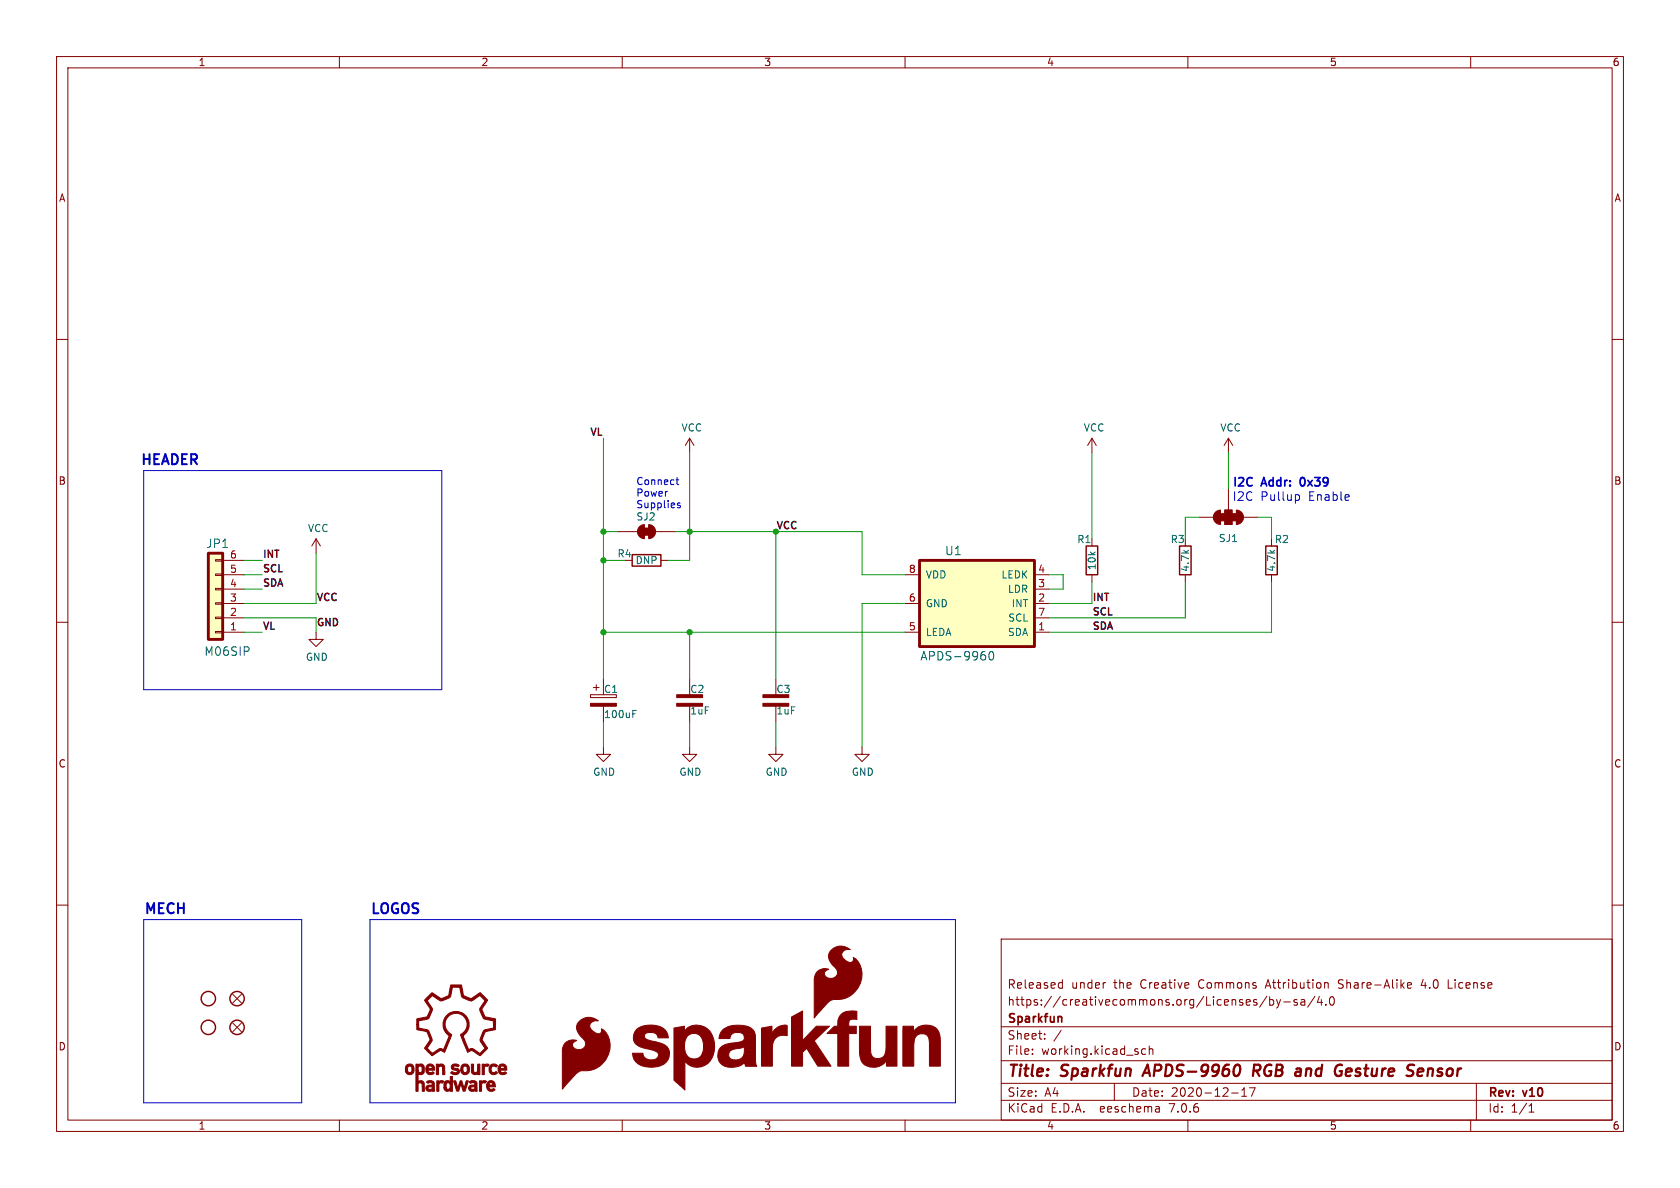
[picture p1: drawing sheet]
<svg xmlns="http://www.w3.org/2000/svg" width="297mm" height="210mm" viewBox="0 0 297 210" stroke-linecap="round" stroke-linejoin="round" font-family="sans-serif">
<g fill="none" stroke="#840000" stroke-width=".18">
<path d="M10 10h277v190h-277zM12 12h273v186h-273zM60 10v2M110 10v2M160 10v2M210 10v2M260 10v2M10 60h2M285 60h2M121.9 77.5v2.5M121.9 77.5l-.7 1.2M121.9 77.5l.8 1.2"/>
<path d="M193 77.5v2.5M193 77.5l-.7 1.2M193 77.5l.8 1.2M217.2 77.5v2.5M217.2 77.5l-.8 1.2M217.2 77.5l.7 1.2M38.1 98.9h1.3v.3h-1.3zM39.4 99.1h3.8M55.9 95.3l-.8 1.2M55.9 95.3v2.5M55.9 95.3l.7 1.2M109.2 94h3.4"/>
<path d="M116 94h3.4M116.8 99.1h1.3M193 95.3v1.2M212.1 91.4h2.5M216.5 90.2h1.3v2.5h-1.3zM217.2 86.4v3.8M219.7 91.4h2.5M224.8 95.3v1.2M10 110h2M38.1 101.5h1.3v.2h-1.3zM38.1 104h1.3v.3h-1.3zM38.1 106.6h1.3v.2h-1.3z"/>
<path d="M38.1 109.1h1.3v.2h-1.3zM38.1 111.6h1.3v.3h-1.3zM39.4 111.8h3.8M39.4 106.7h3.8M39.4 104.1h3.8M39.4 101.6h3.8M39.4 109.2h3.8M55.9 111.8v1.2h1.2l-1.2 1.3-1.3-1.3h1.3M160 111.8h2.6M160 106.7h2.6M160 101.6h2.6M182.9 111.8h2.5"/>
<path d="M182.9 106.7h2.5M182.9 104.1h2.5M182.9 101.6h2.5M182.9 109.2h2.5M193 101.6v1.3M209.5 101.6v1.3M224.8 101.6v1.3M285 110h2M104.4 122.8h4.6v.5h-4.6zM104.9 121.5h1M105.4 121v1M106.7 132.1v1.3h1.2l-1.2 1.2-1.3-1.2h1.3"/>
<path d="M106.7 120v2.8M106.7 124.8v2.8M121.9 132.1v1.3h1.3l-1.3 1.2-1.3-1.2h1.3M121.9 120v2.8M121.9 124.8v2.8M137.2 132.1v1.3h1.2l-1.2 1.2-1.3-1.2h1.3M137.2 120v2.8M137.2 124.8v2.8M152.4 132.1v1.3h1.3l-1.3 1.2-1.3-1.2h1.3M10 160h2M285 160h2M41.1 175.8l1.6 1.5"/>
<path d="M42.7 175.8l-1.6 1.5M177 166h108v32h-108zM187.4 173.7l.4 .1M187.8 173.2v1.5M187.8 174.6l-.4 .1M195.3 173.7h.2M224 176.1l-1.3 2M224.5 176.2v1.5M224.5 176.8l.4-.1 .3 .3v.4l-.2 .2h-.5M225.7 176.7l.3 1M226 177.7l-.1 .4-.2 .1M226.4 176.7l-.4 1"/>
<path d="M227 177.1h1.1M229.3 176.8l-.3-.1-.3 .2 .1 .2 .5 .2v.3h-.6M230 176.8h.6l.1 .9M230.7 177.1h-.5a.29 .29 0 0 0-.2 .3 .29 .29 0 0 0 .2 .3l.5-.1M232.5 176.1l-1.3 2M233.2 176.1l-.3 1.1h.9M233.6 176.7v1M234.2 173.8l.2-.1 .3 .1 .1 .9M234.4 177.6v.1M235.2 176.3l.2-.1a.81 .81 0 0 1 .6 .6 .81 .81 0 0 1-.3 .8l-.2 .1a.81 .81 0 0 1-.3-1.4zM248.8 174.2l.7-.1v-.3l-.5-.1-.2 .2 .1 .7h.6M251.6 173.1l-.4 1.1h1"/>
<path d="M256 173.2v1.5h.7M41.1 180.8l1.6 1.6M42.7 180.8l-1.6 1.6M60 198v2M110 198v2M160 198v2M177 194.5h108M177 191.5h108M177 187.5h108M177 181.5h108M182.5 186.3v.1M182.5 185.5v.1"/>
<path d="M184.7 183.6v.1M184.7 182.8v.1M187.6 182.1l-1.3 2M197 191.5v3M202.5 185.5l-.4-.1-.3 .3v.4l.2 .2h.5M203.2 185.5l.2-.1 .3 .1 .1 .9M203.2 184.9v1.5M204.9 195.7l.1 .9M205 196.5l-.2 .1M205 196h-.2M210 198v2M217.7 193.2h1.2"/>
<path d="M219.5 193.8h.9M219.5 192.7l.5-.4v1.5M220.9 192.3h1l-.7 1.5M260 198v2M261 191.5v6.5M270.3 196.6h.9M270.3 195.5l.4-.4v1.5"/>
</g>
<path d="M202.9 188.2l-.9 2M219.1 188.3a1.31 1.31 0 0 1 0 1.5M222.1 189.3l.5 .9M222.5 188.2h-.8l-.2 2M222.6 189.2l-1 .1M238.7 188.9l-.6 .1-.2 .9 .3 .3 .5-.1M238.9 189.4l-.9 .1M250.8 189l.6-.1 .2 .1v.4l-1 .1M251.4 190.1l-.6 .1" fill="none" stroke="#840000" stroke-width=".4"/>
<path d="M187.6 179.8l.1 .9" fill="none" stroke="#840000" stroke-width=".3"/>
<g fill="none" stroke="#840000" stroke-width=".25">
<path d="M111.8 98h5v2.1h-5zM192 96.5h2.1v5.1h-2.1zM208.5 96.5h2.1v5.1h-2.1zM223.8 96.5h2v5.1h-2z"/>
<circle cx="36.8" cy="176.5" r="1.27"/>
<circle cx="41.9" cy="176.5" r="1.27"/>
<circle cx="36.8" cy="181.6" r="1.27"/>
<circle cx="41.9" cy="181.6" r="1.27"/>
</g>
<g fill="#840000" stroke="#840000" stroke-width=".18">
<path d="M218.6 90.2a1.27 1.27 0 0 1 1.2 1.2 1.27 1.27 0 0 1-1.2 1.3z"/>
<path d="M216.5 90.2h1.3v2.5h-1.3z"/>
<path d="M214.9 90.5l.3-.2 .6-.1v2.5a1.27 1.27 0 0 1-1.2-.8 1.27 1.27 0 0 1 .3-1.4z"/>
<path d="M215.3 90.8h3.8v1.3h-3.8z"/>
<path d="M113.1 93.1l.8-.4v2.5a1.24 1.24 0 0 1-1.1-.8 1.24 1.24 0 0 1 .3-1.3z"/>
<path d="M114.7 92.7a1.24 1.24 0 0 1 1.2 1.3 1.24 1.24 0 0 1-1.2 1.2z"/>
<path d="M113 93.3h2.6v1.3h-2.6z"/>
<path d="M134.9 122.8h4.5v.5h-4.5z"/>
<path d="M134.9 124.3h4.5v.5h-4.5z"/>
<path d="M102.3 180.6a2.46 2.46 0 0 1 3.5-.1 1.08 1.08 0 0 0-1.5 1.2 1.85 1.85 0 0 0 1.8 1l.2-.4v-.4a3.8 3.8 0 0 1 .8 5.5 4.4 4.4 0 0 1-4.3 1.9 4.8 4.8 0 0 0-2.2 1.9l-1.2 1.3v-6.4a1.93 1.93 0 0 1 2.6-2.2 .82 .82 0 0 0-.8 .9 .82 .82 0 0 0 1 .7 1.1 1.1 0 0 0 1.3-.6 1.1 1.1 0 0 0-.5-1.3 2.26 2.26 0 0 1-.9-2.6z"/>
<path d="M77.2 191.1h.4v.1l.3-.2 .5 .1a.31 .31 0 0 1-.2 .3 .31 .31 0 0 1-.3 0l-.3 .3v1.2h-.4z"/>
<path d="M84.8 191.1h.3v.1a.57 .57 0 0 1 .9 0l-.2 .3a.37 .37 0 0 0-.7 .2v1.2h-.3z"/>
<path d="M85.2 188.1h.4v.2a.55 .55 0 0 1 .9-.1l-.3 .3h-.5l-.1 .2v1.3h-.4z"/>
<path d="M77.1 188.1h.4v.2a.63 .63 0 0 1 1.1 .3v1.4h-.3l-.2-1.5a.4 .4 0 0 0-.6 .2v1.3h-.4z"/>
<path d="M83.3 188.1h.4v1.2a.36 .36 0 0 0 .4 .3 .36 .36 0 0 0 .3-.4l.1-1.1h.3v1.9h-.3l-.1-.2a.66 .66 0 0 1-1.1-.3z"/>
<path d="M81.7 188.3a.76 .76 0 0 1 .8-.2 .76 .76 0 0 1 .5 .7v.5a.76 .76 0 0 1-.8 .7 .76 .76 0 0 1-.7-.7h.3a.39 .39 0 0 0 .4 .3 .39 .39 0 0 0 .4-.3v-.6a.39 .39 0 0 0-.4-.2 .39 .39 0 0 0-.4 .4v.4h-.3v-.7z"/>
<path d="M86.6 188.4l.4-.3h.5l.5 .3-.3 .2-.1-.1a.54 .54 0 0 0-.8 .5 .54 .54 0 0 0 .7 .5l.2-.1 .2 .2a.74 .74 0 0 1-.7 .4 .74 .74 0 0 1-.7-.5v-.8z"/>
<path d="M75.5 188.3a.83 .83 0 0 1 1-.1 .83 .83 0 0 1 .3 1h-1.2a.57 .57 0 0 0 1 .3l.2 .2a.86 .86 0 0 1-1.1 .2 .86 .86 0 0 1-.4-1.1l1.2 .1-.3-.5-.4 .1-.1 .3h-.4z"/>
<path d="M88.3 188.3a.82 .82 0 0 1 1-.1 .82 .82 0 0 1 .3 1h-1.2l.2 .4h.5l.2-.1 .3 .2a.87 .87 0 0 1-1.1 .2 .87 .87 0 0 1-.4-1l1.1-.1-.1-.3-.4-.1-.3 .5h-.3z"/>
<path d="M71.8 188.3a.85 .85 0 0 1 1.1 0 .85 .85 0 0 1 .3 1.1 .76 .76 0 0 1-.8 .6 .76 .76 0 0 1-.7-.7h.4a.39 .39 0 0 0 .4 .3 .39 .39 0 0 0 .3-.3v-.5a.38 .38 0 0 0-.4-.4 .38 .38 0 0 0-.3 .4v.5h-.4v-.6z"/>
<path d="M78.6 191.2a.7 .7 0 0 1 1 0v-.9h.4v2.6h-.4v-.2a.63 .63 0 0 1-.7 .2 .63 .63 0 0 1-.4-.6h.4a.36 .36 0 0 0 .4 .2 .36 .36 0 0 0 .3-.3v-.4a.36 .36 0 0 0-.3-.4 .36 .36 0 0 0-.4 .3v.6h-.4z"/>
<path d="M80.2 191.1h.4l.3 1.2 .5-1.2h.2l.5 1.2 .3-1.2h.4l-.6 1.8h-.3l-.4-1.3-.4 1.3h-.3z"/>
<path d="M83 191.2a.8 .8 0 0 1 1.3 .2l.1 1.5h-.4v-.1l-.3 .1h-.4l-.4-.3v-.2l.9 .1 .2-.4h-.5l-.3 .1v.2h-.3a.51 .51 0 0 1 .4-.6h.7l-.1-.3-.4-.1-.3 .1-.2-.2z"/>
<path d="M86.2 191.3a.81 .81 0 0 1 1-.2 .81 .81 0 0 1 .4 1h-1.2a.63 .63 0 0 0 .9 .4l.2 .1a.82 .82 0 0 1-1.1 .2 .82 .82 0 0 1-.3-1l1.1-.1a.39 .39 0 0 0-.4-.3 .39 .39 0 0 0-.4 .4h-.3z"/>
<path d="M79.9 188.3l.4-.2h.4l.5 .2-.2 .3-.7-.1a.24 .24 0 0 0-.1 .3 .24 .24 0 0 0 .4 0 .57 .57 0 0 1 .6 .6 .57 .57 0 0 1-.6 .6h-.4l-.5-.3 .2-.3 .7 .2 .3-.2-.2-.2a.74 .74 0 0 1-.9-.7z"/>
<path d="M75.4 191.2a.97 .97 0 0 1 1.3 .1l.1 1.6h-.4v-.2l-.3 .2h-.4l-.4-.3v-.3h.3l.3 .3h.4l.1-.5-1.1 .2a.48 .48 0 0 1 .5-.5h.6v-.3l-.5-.1-.2 .1z"/>
<path d="M73.5 188.1h.4v.2a.62 .62 0 0 1 .7-.2 .62 .62 0 0 1 .4 .5v.8a.64 .64 0 0 1-.4 .5 .64 .64 0 0 1-.7-.1v1.4a.63 .63 0 0 1 .7-.2 .63 .63 0 0 1 .4 .6v1.3h-.3l-.1-1.2a.37 .37 0 0 0-.4-.3 .37 .37 0 0 0-.3 .3v1.2h-.4v-3.7h.4a.37 .37 0 0 0 .2 .4 .37 .37 0 0 0 .4-.1l.1-.7-.2-.3h-.4l-.1 .7h-.4z"/>
<path d="M75.5 176.4l.9-.9 1.3 .9a.77 .77 0 0 0 1.1-.2 .64 .64 0 0 0 .6-.8l.3-1.3h1.9l.2 1.1a.74 .74 0 0 0 .2 .8l1 .4a.4 .4 0 0 0 .6-.1l.8-.5a.36 .36 0 0 1 .3-.3 .36 .36 0 0 1 .4 .2l1 1a.4 .4 0 0 1-.2 .6l-.4 .7a.69 .69 0 0 0-.1 1l.4 .8 1.8 .3v1.9l-.9 .2a.96 .96 0 0 0-1.2 .8l-.1 .3a.58 .58 0 0 0 0 .9l.8 1.1-.1 .1-1.2 1.2-1.1-.7a.55 .55 0 0 0-.9 0l-.2 .1-1.3-3.1a1.96 1.96 0 0 0 1-2.6 1.96 1.96 0 0 0-2.7-.9 1.96 1.96 0 0 0-.6 2.8l.8 .8-1.3 3-.4-.1a.4 .4 0 0 0-.7 0l-1.1 .7-1.3-1.3 .9-1.5-.3-1a.61 .61 0 0 0-.8-.6l-1.2-.2v-.9h.3v.6l1 .2a.92 .92 0 0 1 1 .9l.2 .5a1.02 1.02 0 0 1-.3 1.4l-.4 .6 .5 .5a.51 .51 0 0 0 .4 .3 .51 .51 0 0 0 .5-.2l.8-.5 .7 .1 1-2.4-.1-.1a2.28 2.28 0 0 1-1-1.6 2.32 2.32 0 0 1 3.3-2.4 2.32 2.32 0 0 1 .4 4l-.2 .1 1.1 2.4 .6-.2 1.3 .9 1-.9-.6-.7a1.08 1.08 0 0 1-.1-1.6l.2-.4a1.02 1.02 0 0 1 1.2-.7l.7-.2v-1.2l-1.5-.3a2.24 2.24 0 0 1-.8-1.4l-.1-.5 1-1.4-1-.9-1.1 .7a1.23 1.23 0 0 1-1.4-.1l-.7-.4-.3-1.7h-1.3l-.2 1a1.07 1.07 0 0 1-1 1.2 1.15 1.15 0 0 1-1.7-.2l-.7-.5-.9 .9 1 1.5-.7 1.6-1.8 .5v.6h-.3v-1l1.7-.3 .3-.6a.84 .84 0 0 0 .2-1.1l-.8-1.2z"/>
<path d="M119.6 122.8h4.6v.5h-4.6z"/>
<path d="M119.6 124.3h4.6v.5h-4.6z"/>
<path d="M124.4 185h1.9l-.2 1.4-.2 .6-1.7-.8z"/>
<path d="M139.9 179.8l2-1.1v5.2l2.4-2.5h2.3l-2.7 2.6 3 4.5h-2.3l-2-3.2-.7 .7v2.5h-2z"/>
<path d="M129.3 184.4l1.2-.1 .3 1-1.2 .2z"/>
<path d="M134.6 181.7l1.9-.3v1.3a2.42 2.42 0 0 1 2.7-1.4v1.8a2.12 2.12 0 0 0-2.6 2.6v2.8h-2z"/>
<path d="M151.9 181.4h2v2a7.8 7.8 0 0 0 .3 3.3 1.42 1.42 0 0 0 1.6 .3 1.42 1.42 0 0 0 .8-1.4v-4.2h2v7.1h-1.9v-1a2.77 2.77 0 0 1-4.2 .4 5.4 5.4 0 0 1-.6-3.2z"/>
<path d="M159.6 181.4h1.9v1a2.76 2.76 0 0 1 4.2-.4 5.4 5.4 0 0 1 .5 3.2v3.3h-1.9v-2a7.8 7.8 0 0 0-.3-3.3 1.4 1.4 0 0 0-1.6-.4 1.4 1.4 0 0 0-.8 1.5l-.1 4.2h-1.9z"/>
<path d="M119.2 181.7l1.8-.3v.9a2.9 2.9 0 0 1 3-1 2.9 2.9 0 0 1 2.1 2.3l.2 1.4h-1.9a1.87 1.87 0 0 0-2.1-2.3 1.96 1.96 0 0 0-1.3 2.3 1.84 1.84 0 0 0 2.1 2.1 1.43 1.43 0 0 0 1.1-.9l1.7 .8a2.81 2.81 0 0 1-4.8 .6v5.1l-1.9-1.7z"/>
<path d="M112.5 182a4.4 4.4 0 0 1 5 0l.6 .9 .1 .6h-1.9a1.43 1.43 0 0 0-2.2-.8l-.1 .1a.69 .69 0 0 0 .6 1l.3 .1a6.7 6.7 0 0 1 3.1 1.2 2.23 2.23 0 0 1-1.7 3.4 4 4 0 0 1-4.2-1.1l-.3-1.2h1.9a1.49 1.49 0 0 0 1.2 1.1 1.49 1.49 0 0 0 1.5-.6 .84 .84 0 0 0-.9-1 7 7 0 0 1-3.1-1.1 1.9 1.9 0 0 1 .1-2.6z"/>
<path d="M148.7 179.3a3.8 3.8 0 0 1 2.7-.5h.1v1.4h-.2a.89 .89 0 0 0-.9 0 .89 .89 0 0 0-.4 .9v.3h1.4v1.3h-1.4v5.8h-1.9v-5.8h-1.9l.5-.5a1.55 1.55 0 0 1 1.1-.8 .29 .29 0 0 0 .3-.1 .29 .29 0 0 0 0-.4v-.1a2.07 2.07 0 0 1 .6-1.5z"/>
<path d="M146.9 168a2.46 2.46 0 0 1 3.4-.1 1.05 1.05 0 0 0-1.4 .5 1.05 1.05 0 0 0 .7 1.4 .71 .71 0 0 0 .8 .3 .71 .71 0 0 0 .5-.7v-.1a3.5 3.5 0 0 1 1.2 4.5 4.4 4.4 0 0 1-4.7 2.9 4.6 4.6 0 0 0-2.2 1.9l-1.3 1.4v-6.5a1.92 1.92 0 0 1 2.6-2.2l-.1 .1a.8 .8 0 0 0-.7 .9 .8 .8 0 0 0 1 .6 1.1 1.1 0 0 0 1.3-.6 1.1 1.1 0 0 0-.4-1.3 2.04 2.04 0 0 1-.7-3z"/>
<path d="M127.8 182a4.9 4.9 0 0 1 5.1-.1 2.7 2.7 0 0 1 .7 2.5v3.2l.2 .9h-1.4a.53 .53 0 0 1-.6-.1 .53 .53 0 0 1-.1-.5v-.1a3.3 3.3 0 0 1-4.4 .1 2.15 2.15 0 0 1 1.6-3.4l.4-.1 .3 1.1a.96 .96 0 0 0-.8 1.1 .96 .96 0 0 0 1.2 .8 1.66 1.66 0 0 0 1.6-2.1v-.3l-.8 .3-.3-1a.88 .88 0 0 0 1.1-1.1 1.46 1.46 0 0 0-2.2-.4l-.3 .4a.44 .44 0 0 1-.7 .4h-1.3l.2-.9z"/>
<path d="M104.4 124.3h4.6v.5h-4.6z"/>
</g>
<g fill="#ffffc2" stroke="#ffffc2" stroke-width=".18">
<path d="M162.6 99.1h20.3v15.2h-20.3z"/>
<path d="M36.8 97.8h2.6v15.2h-2.6z"/>
</g>
<path d="M36.8 97.8h2.6v15.2h-2.6zM162.6 99.1h20.3v15.2h-20.3z" fill="none" stroke="#840000" stroke-width=".51"/>
<path d="M175 115.3l.2-.1a.81 .81 0 0 1 .6 .6 .81 .81 0 0 1-.3 .8l-.2 .1a.81 .81 0 0 1-.3-1.4zM111.9 126.2h.4M111.9 125.6h.6" fill="none" stroke="#006464" stroke-width=".18"/>
<path d="M25.4 83.2h52.7v38.7h-52.7zM119.5 84.8h.5M119.7 84.4v1.1l.3 .2M120.2 89l-.3-.1-.1 .2v.2l.4 .1v.3h-.4M229.2 87.4h.2l.3 .3v.6l-.5 .2M25.4 162.6h27.9v32.3h-27.9zM65.4 162.6h103.5v32.3h-103.5z" fill="none" stroke="#0000c2" stroke-width=".18"/>
<path d="M229.9 84.7v.9" fill="none" stroke="#0000c2" stroke-width=".3"/>
<g fill="none" stroke="#009600" stroke-width=".18">
<path d="M106.7 77.5v42.5M43.2 99.1h3.2M55.9 97.8v8.9h-12.7M106.7 94h2.5M106.7 99.1h3.8M119.4 94h33v7.6h7.6M121.9 80v19.1h-3.8M137.2 94v26M193 80v15.3M212.1 91.4h-2.6v3.9M217.2 80v6.4M222.2 91.4h2.6v3.9"/>
<path d="M43.2 101.6h3.2M43.2 111.8h3.2M43.2 109.2h12.7v2.6M43.2 104.1h3.2M106.7 111.8h53.3M121.9 111.8v8.2M160 106.7h-7.6v25.4M185.4 101.6h2.6v2.5h-2.6M193 102.9v3.8h-7.6M209.5 102.9v6.3h-24.1M224.8 102.9v8.9h-39.4M106.7 127.6v4.5"/>
<path d="M121.9 127.6v4.5M137.2 127.6v4.5"/>
</g>
<g fill="#009600" stroke="#009600" stroke-width=".18">
<circle cx="121.9" cy="94" r=".46"/>
<circle cx="137.2" cy="94" r=".46"/>
<circle cx="106.7" cy="111.8" r=".46"/>
<circle cx="106.7" cy="99.1" r=".46"/>
<circle cx="121.9" cy="111.8" r=".46"/>
<circle cx="106.7" cy="94" r=".46"/>
</g>
<g font-size="2.8" fill="#840000">
<text x="178" y="190.9">Title:</text>
<text x="187.7" y="190.9">Sparkfun</text>
<text x="203.1" y="190.9">APDS-9960</text>
<text x="223.2" y="190.9">RGB</text>
<text x="231.5" y="190.9">and</text>
<text x="239.2" y="190.9">Gesture</text>
<text x="252.8" y="190.9">Sensor</text>
</g>
<g font-size="2.5" fill="#0000c2">
<text x="24.8" y="82.3">HEADER</text>
<text x="25.4" y="161.7">MECH</text>
<text x="65.4" y="161.7">LOGOS</text>
</g>
<g font-size="2.1" fill="#0000c2">
<text x="217.8" y="88.7">I2C</text>
<text x="217.8" y="86.1">I2C</text>
<text x="222.8" y="88.7">Pullup</text>
<text x="223.2" y="86.1">Addr:</text>
<text x="230.6" y="86.1">0x39</text>
<text x="231.4" y="88.7">Enable</text>
</g>
<g font-size="2.1" fill="#006464">
<text x="36.4" y="97.1">JP1</text>
<text x="167" y="98.4">U1</text>
<text x="36" y="116.1">M06SIP</text>
<text x="162.6" y="117">APDS-9960</text>
</g>
<g font-size="2.1" fill="#840000">
<text x="178" y="178">https://creativecommons.org/Licenses/by-sa/4.0</text>
<text x="178" y="175">Released</text>
<text x="189.4" y="175">under</text>
<text x="197" y="175">the</text>
<text x="201.8" y="175">Creative</text>
<text x="212.1" y="175">Commons</text>
<text x="224.2" y="175">Attribution</text>
<text x="237.2" y="175">Share-Alike</text>
<text x="252" y="175">4.0</text>
<text x="256.8" y="175">License</text>
<text x="178" y="184">Sheet:</text>
<text x="178" y="181.2">Sparkfun</text>
<text x="178" y="186.7">File:</text>
<text x="184.1" y="186.7">working.kicad_sch</text>
<text x="178" y="196.9">KiCad</text>
<text x="178" y="194.1">Size:</text>
<text x="184.7" y="194.1">A4</text>
<text x="185.7" y="196.9">E.D.A.</text>
<text x="194.6" y="196.9">eeschema</text>
<text x="200" y="194.1">Date:</text>
<text x="207" y="196.9">7.0.6</text>
<text x="207" y="194.1">2020-12-17</text>
<text x="263" y="194.3">Rev:</text>
<text x="263" y="196.9">Id:</text>
<text x="267.1" y="196.9">1/1</text>
<text x="269.4" y="194.3">v10</text>
</g>
<g font-size="1.8" fill="#840000">
<text x="35" y="11.9">1</text>
<text x="85" y="11.9">2</text>
<text x="135" y="11.9">3</text>
<text x="185" y="11.9">4</text>
<text x="235" y="11.9">5</text>
<text x="285" y="11.9">6</text>
<text x="10.3" y="35.9">A</text>
<text x="285.3" y="35.9">A</text>
<text x="10.3" y="85.9">B</text>
<text x="285.3" y="85.9">B</text>
<text x="10.3" y="135.9">C</text>
<text x="285.3" y="135.9">C</text>
<text x="10.3" y="185.9">D</text>
<text x="285.3" y="185.9">D</text>
<text x="35" y="199.9">1</text>
<text x="85" y="199.9">2</text>
<text x="135" y="199.9">3</text>
<text x="185" y="199.9">4</text>
<text x="235" y="199.9">5</text>
<text x="285" y="199.9">6</text>
</g>
<g font-size="1.8" fill="#0f0f0f">
<text x="104.1" y="77.1">VL</text>
<text x="137.2" y="93.6">VCC</text>
<text x="46.4" y="101.2">SCL</text>
<text x="46.4" y="98.7">INT</text>
<text x="46.4" y="103.8">SDA</text>
<text x="55.9" y="106.3">VCC</text>
<text x="193" y="106.3">INT</text>
<text x="46.4" y="111.4">VL</text>
<text x="55.9" y="110.8">GND</text>
<text x="193" y="108.9">SCL</text>
<text x="193" y="111.4">SDA</text>
</g>
<g font-size="1.8" fill="#006464">
<text x="120.4" y="76.5">VCC</text>
<text x="191.5" y="76.5">VCC</text>
<text x="215.6" y="76.5">VCC</text>
<text x="54.3" y="94.3">VCC</text>
<text x="112.4" y="92.2">SJ2</text>
<text x="109.1" y="98.7">R4</text>
<text x="112.3" y="99.9">DNP</text>
<text x="190.3" y="96.2">R1</text>
<text x="193.9" y="100.9" transform="rotate(-90 193.9 100.9)">10k</text>
<text x="206.9" y="96.2">R3</text>
<text x="210.4" y="101.2" transform="rotate(-90 210.4 101.2)">4.7k</text>
<text x="215.4" y="96">SJ1</text>
<text x="225.3" y="96.2">R2</text>
<text x="225.7" y="101.2" transform="rotate(-90 225.7 101.2)">4.7k</text>
<text x="163.6" y="107.5">GND</text>
<text x="163.6" y="102.5">VDD</text>
<text x="176.9" y="102.5">LEDK</text>
<text x="178.1" y="105">LDR</text>
<text x="178.8" y="107.5">INT</text>
<text x="163.6" y="112.6">LEDA</text>
<text x="178.1" y="112.6">SDA</text>
<text x="178.2" y="110.1">SCL</text>
<text x="54" y="117">GND</text>
<text x="106.7" y="122.7">C1</text>
<text x="121.9" y="122.7">C2</text>
<text x="137.2" y="122.7">C3</text>
<text x="106.7" y="127.1">100uF</text>
<text x="121.9" y="126.5">1uF</text>
<text x="137.2" y="126.5">1uF</text>
<text x="104.8" y="137.3">GND</text>
<text x="120" y="137.3">GND</text>
<text x="135.3" y="137.3">GND</text>
<text x="150.5" y="137.3">GND</text>
</g>
<g font-size="1.8" fill="#0000c2">
<text x="112.4" y="85.8">Connect</text>
<text x="112.4" y="87.9">Power</text>
<text x="112.4" y="89.9">Supplies</text>
</g>
<g font-size="1.8" fill="#a90000">
<text x="40.6" y="101.3">5</text>
<text x="40.6" y="98.8">6</text>
<text x="160.6" y="101.3">8</text>
<text x="183.4" y="101.3">4</text>
<text x="40.6" y="106.4">3</text>
<text x="40.6" y="103.9">4</text>
<text x="160.6" y="106.4">6</text>
<text x="183.4" y="106.4">2</text>
<text x="183.4" y="103.9">3</text>
<text x="40.6" y="111.5">1</text>
<text x="40.6" y="109">2</text>
<text x="160.6" y="111.5">5</text>
<text x="183.4" y="111.5">1</text>
<text x="183.4" y="109">7</text>
</g>
</svg>
